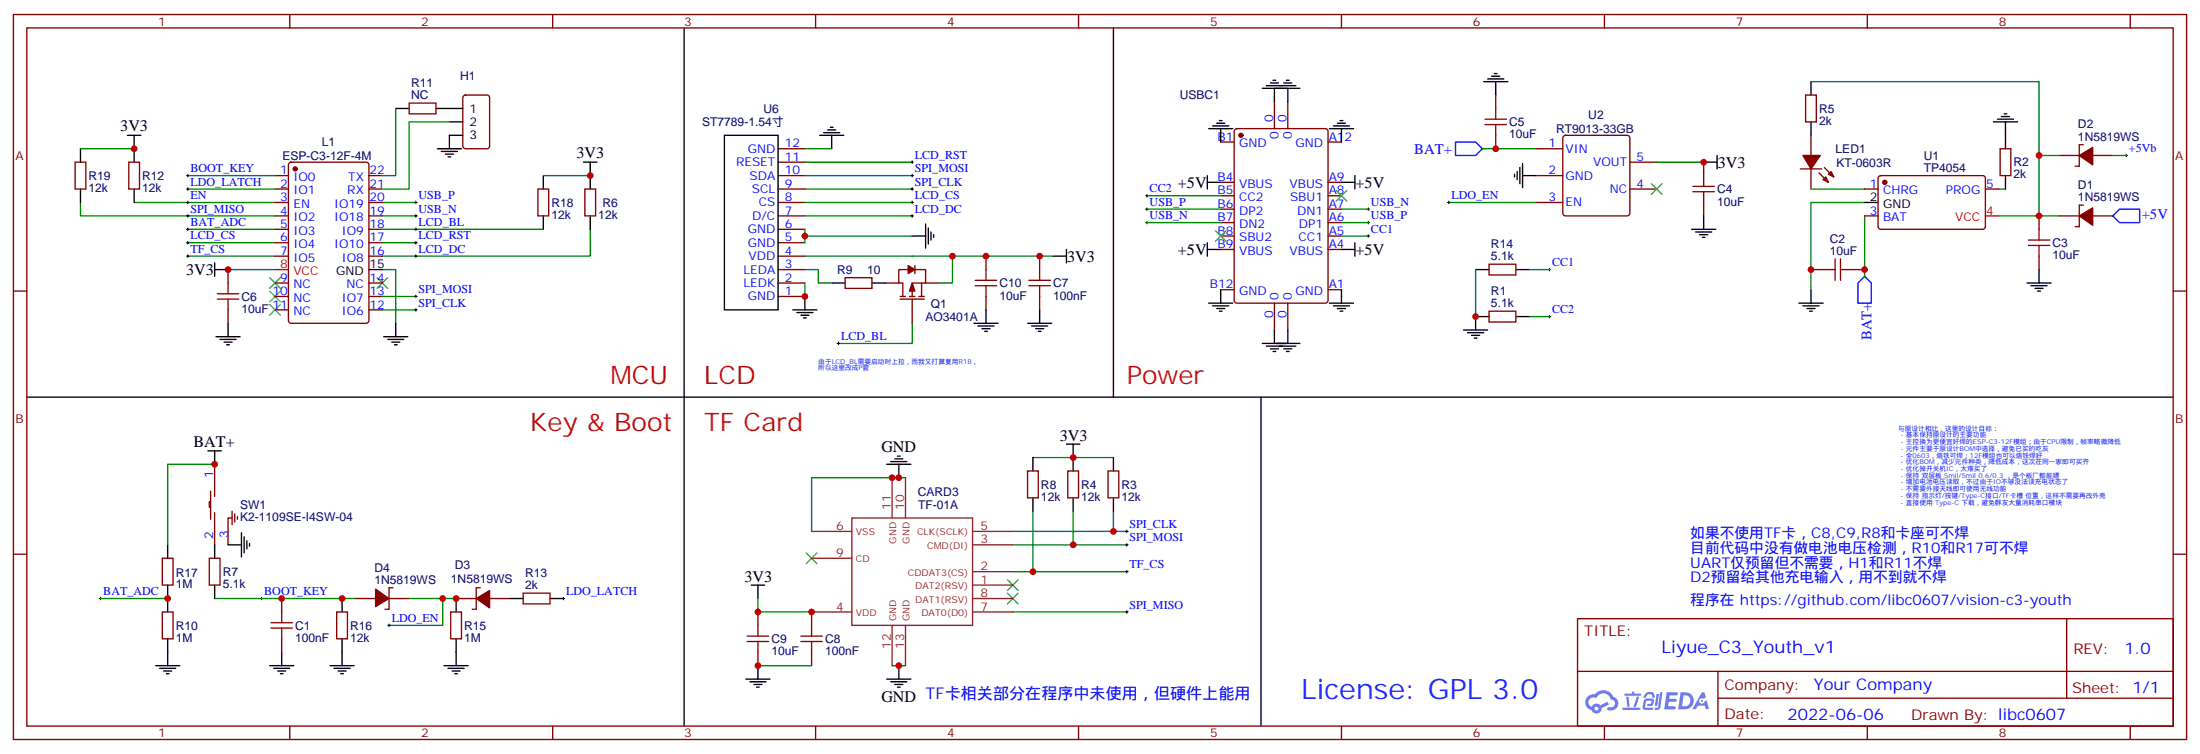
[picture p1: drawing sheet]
<svg xmlns="http://www.w3.org/2000/svg" width="579mm" height="198mm" viewBox="0 0 579 198" stroke-linecap="round" stroke-linejoin="round" font-family="sans-serif">
<path d="M382.8 37.3h5.3l1.7 1.8-1.7 1.8h-5.3zM555.6 56.7l1.8-1.7h5.3v3.5h-5.3zM490.4 72.6l1.7 1.8v5.3h-3.5v-5.3z" fill="none" stroke="#00f" stroke-width=".35"/>
<g fill="none" stroke="#870000" stroke-width=".35">
<path d="M3.5 3.8h571.5v190.5h-571.5zM7.1 7.3h564.4v183.5h-564.4zM76.2 3.8v3.5M145.3 3.8v3.5M214.5 3.8v3.5M283.6 3.8v3.5M352.8 3.8v3.5M421.9 3.8v3.5M491.1 3.8v3.5M560.2 3.8v3.5M107.6 27.1h7.1v2.8h-7.1zM121.9 25.2l.5-.2h5.7a.71 .71 0 0 1 .7 .7l-.1 13-.6 .4h-5.7l-.5-.2-.2-.5v-12.7z"/>
<path d="M204.6 39.1h7.1M321 37.3h3.6M324.8 34l.5-.2h23.2a.71 .71 0 0 1 .7 .7v44.7l-.7 .5h-23.2l-.5-.3-.2-.4v-44.5zM335.1 26.7v7.1M338.7 26.7v7.1M349.2 37.3h3.6M393.3 25v3.5M393.3 35.6v3.5M403.9 39.1h7.1M411.2 35.8l.5-.2h16.2a.71 .71 0 0 1 .7 .7v19.7l-.2 .5-.5 .2h-16.2l-.5-.2-.2-.5v-19.7zM474.8 25h2.9v7h-2.9zM476.2 35.6v5.3"/>
<path d="M526 39.1h2.8v7h-2.8zM547.9 38h-1.1v5.7h-1.1M19.8 42.6h2.8v7.1h-2.8zM33.9 42.6h2.8v7.1h-2.8zM72.3 46.1h3.5M72.3 53.2h3.5M72.3 49.7h3.5M72.3 56.7h3.5M76.1 42.8l.5-.2h19.7a.71 .71 0 0 1 .7 .7l-.1 41.2-.6 .4h-19.7l-.5-.2-.3-.5v-40.9zM97 46.1h3.5M97 53.2h3.5M97 49.7h3.5"/>
<path d="M97 56.7h3.5M141.5 49.7h2.8v7h-2.8zM153.8 49.7h2.8v7h-2.8zM204.6 46.1h7.1M204.6 53.2h7.1M204.6 49.7h7.1M204.6 42.6h7.1M204.6 56.7h7.1M321 47.9h3.6M321 51.4h3.6M321 55h3.6M321 58.5h3.6"/>
<path d="M349.2 47.9h3.6M349.2 51.4h3.6M349.2 55h3.6M349.2 58.5h3.6M403.9 46.1h7.1M403.9 53.2h7.1M428.6 49.7h7.1M428.6 42.6h7.1M448 42.6v3.5M448 53.2v3.5M473.4 44.4h5.7M476.2 44.4v5.3"/>
<path d="M478.4 45.4l2.4 2.5M479.8 44l2.4 2.5M490.4 49.7h3.5M490.4 56.7h3.5M494.1 46.3l.5-.2h26.8a.71 .71 0 0 1 .7 .7v12.7l-.5 .7-27 .1-.5-.3-.2-.5v-12.7zM522.1 49.7h3.5M536.2 56.7v3.6M541.5 56.7h5.3M541.5 40.9h5.3M547.9 53.9h-1.1v5.6h-1.1M550.3 56.7h5.3M550.3 40.9h5.3"/>
<path d="M3.5 76.5h3.6M60 70.8v3.6M72.3 77.9h3.5M72.3 74.4h3.5M72.3 67.3h3.5M72.3 63.8h3.5M72.3 60.3h3.5M97 77.9h3.5M97 74.4h3.5M97 67.3h3.5M97 63.8h3.5M97 60.3h3.5"/>
<path d="M204.6 77.9h7.1M204.6 74.4h7.1M204.6 70.8h7.1M204.6 67.3h7.1M204.6 63.8h7.1M204.6 60.3h7.1M222.2 73h7.1v2.8h-7.1zM232.8 74.4h3.6M236.7 77.9h1.4M236.7 78.6h6.4M238.8 70.8h-2.4v3.6h1v3.5M239.2 77.9h1.4"/>
<path d="M239.9 78.6v6.3M240.6 70.8h2.8v3.6M240.6 69.8v2.1M241.7 77.9h1.4M242.4 74.4v3.5M243.4 74.4h-3.5v3.5M243.4 74.4h3.5M259.3 67.3v3.5M259.3 77.9v3.5M273.4 67.3v3.5M273.4 77.9v3.5M321 62h3.6"/>
<path d="M321 65.5h3.6M321 76.1h3.6M335.1 79.7v7M338.7 79.7v7M349.2 62h3.6M349.2 65.5h3.6M349.2 76.1h3.6M391.6 69.4h7v2.8h-7zM476.2 70.8h3.6M486.8 70.8h3.6M536.2 67.3v3.5M571.5 76.5h3.5"/>
<path d="M60 81.4v3.5M72.3 81.4h3.5M97 81.4h3.5M391.6 81.8h7v2.8h-7zM55.4 131.9h-.4v1.4h.4M55.4 129v7.5M56.4 122v8.5M56.4 134.7v8.5M61 136.1h-1v7.1M61 134.3v3.6M61.7 135v2.2M62.4 135.7v.8"/>
<path d="M270.2 123.8h2.8v7h-2.8zM280.8 123.8h2.8v7h-2.8zM291.4 123.8h2.8v7h-2.8zM3.5 145.6h3.6M42.7 146.7h2.8v7h-2.8zM55 146.7h2.9v7h-2.9zM74.1 157.3v3.5M93.5 157.3h5.3M102.3 157.3h5.3M103.4 154.4h-1.1v5.7h-1.1M119.9 157.3h5.3M126.3 154.4h-1.1v5.7h-1"/>
<path d="M128.8 157.3h5.3M137.6 155.9h7v2.8h-7zM571.5 145.6h3.5M42.7 160.8h2.8v7.1h-2.8zM74.1 167.9v3.5M88.5 160.8h2.9v7.1h-2.9zM118.5 160.8h2.9v7.1h-2.9zM199.3 160.8v3.5M199.3 171.4v3.5M213.4 160.8v3.5M213.4 171.4v3.5M414.9 162.6h156.6v28.2h-156.6z"/>
<path d="M414.9 176.4h156.5M451.8 176.4v14.1M543.5 162.6v20.9M76.2 190.8v3.5M145.3 190.8v3.5M214.5 190.8v3.5M283.6 190.8v3.5M352.8 190.8v3.5M421.9 190.8v3.5M451.8 183.5h119.6M491.1 190.8v3.5M560.2 190.8v3.5"/>
</g>
<g fill="none" stroke="#000" stroke-width=".35">
<path d="M179.9 7.3v183.5M292.8 7.3v97.1h-285.7M393 19.3h.7M21.2 39.1v3.5M33.5 35.6h3.5M35.3 35.6v7M104.1 28.5h3.5M114.7 28.5h7M115 39.1h6.4M116.1 39.8h4.2M118.2 32h3.5M121.7 35.6h-3.5v3.5"/>
<path d="M190.5 35.6h14.1v45.8h-14.1zM215.5 35.6h6.4M216.6 34.9h4.2M217.7 34.1h2.1M218.4 33.4h.7M218.7 35.6v3.5M317.9 33.8h6.3M318.9 33.1h4.2M320 32.4h2.1M320.7 31.7h.7M321 33.8v3.5M332 23.2h9.8"/>
<path d="M333 22.5h7.8M334.1 21.8h2.1M334.8 21.1h.7M335.1 23.2v3.5M337.6 21.8h2.1M338.3 21.1h.7M338.7 23.2v3.5M349.6 33.8h6.4M350.7 33.1h4.2M351.7 32.4h2.1M352.4 31.7h.7M352.8 33.8v3.5"/>
<path d="M390.2 21.4h6.3M391.2 20.7h4.3M392.3 20h2.1M393.3 21.4v3.6M476.2 21.4v3.6M476.2 32v3.6M524.2 32h6.4M525.3 31.3h4.2M526.3 30.6h2.2M527 29.9h.8M527.4 32v7.1M21.2 49.7v3.5"/>
<path d="M35.3 49.7v3.5M117.1 40.5h2.1M117.8 41.2h.7M142.9 46.1v3.6M142.9 56.7v3.6M153.5 42.6h3.5M155.2 42.6v7.1M155.2 56.7v3.6M243.4 58.8v6.4M244.1 59.9v4.2M317.5 47.9h3.5M317.5 46.1v3.6"/>
<path d="M352.8 47.9h3.5M356.3 46.1v3.6M398.3 45.8v.7M399 45.1v2.1M399.7 44v4.3M400.4 46.1h3.5M400.4 43v6.3M448 42.6h3.6M448 56.7v3.6M451.6 40.9v3.5M490.4 53.2h3.5M527.4 46.1v3.6"/>
<path d="M56.4 70.8h3.6M56.4 69.1v3.5M97 70.8h3.5M211.7 77.9v3.5M218.7 74.4h3.5M229.3 74.4h3.5M239.9 62h3.5M244.8 61v2.1M245.5 61.7v.7M276.9 67.3h3.6M280.5 65.5v3.6M317.5 63.8v3.5"/>
<path d="M317.5 65.5h3.5M317.9 79.7h6.3M321 76.1v3.6M349.6 79.7h6.4M352.8 76.1v3.6M352.8 65.5h3.5M356.3 63.8v3.5M388.1 70.8h3.5M398.6 70.8h3.6M444.9 60.3h6.3M445.9 61h4.2M447 61.7h2.1"/>
<path d="M447.7 62.4h.7M473.1 79.7h6.3M476.2 76.1v3.6M533 74.4h6.4M534.1 75.1h4.2M535.2 75.8h2.1M535.9 76.5h.7M536.2 70.8v3.6M56.8 88.5h6.3M57.9 89.2h4.2M58.9 89.9h2.1M59.6 90.6h.7"/>
<path d="M60 84.9v3.6M100.9 88.5h6.3M102 89.2h4.2M103 89.9h2.1M103.7 90.6h.7M104.1 84.9v3.6M208.5 81.4h6.3M209.5 82.1h4.3M210.6 82.8h2.1M211.3 83.5h.7M256.1 84.9h6.4M257.2 85.7h4.2"/>
<path d="M258.2 86.4h2.1M258.9 87.1h.7M259.3 81.4v3.5M270.2 84.9h6.4M271.3 85.7h4.2M272.3 86.4h2.2M273 87.1h.8M273.4 81.4v3.5M318.9 80.4h4.2M320 81.1h2.1M320.7 81.8h.7M332 90.2h9.8"/>
<path d="M333 90.9h7.8M334.1 91.7h2.1M334.8 92.4h.7M335.1 86.7v3.5M337.6 91.7h2.1M338.3 92.4h.7M338.7 86.7v3.5M350.7 80.4h4.2M351.7 81.1h2.1M352.4 81.8h.7M384.9 86.7h6.3M385.9 87.4h4.3"/>
<path d="M387 88.1h2.1M387.7 88.8h.7M391.6 83.2h-3.5v3.5M398.6 83.2h3.6M474.1 80.4h4.3M475.2 81.1h2.1M475.9 81.8h.7M54.7 118.5h3.5M56.4 118.5v3.5M236 119.9h.7M280.5 116.7h3.5M282.2 116.7v7.1"/>
<path d="M292.8 104.4h278.7M331.6 104.4v86.4M63.5 140v6.3M233.2 122h6.3M234.2 121.3h4.3M235.3 120.6h2.1M236.4 122v3.5M271.6 120.2v3.6M271.6 130.8v3.5M282.2 130.8v3.5M292.8 120.2v3.6M292.8 130.8v3.5"/>
<path d="M44.1 143.2v3.5M44.1 153.7v7.1M56.4 143.2v3.5M56.4 153.7v3.6M60 143.2h3.5M64.2 141v4.3M64.9 142.1v2.1M65.6 142.8v.7M90 157.3v3.5M119.9 157.3v3.5M134.1 157.3h3.5M144.6 157.3h3.6"/>
<path d="M197.6 153.7h3.5M199.3 153.7v3.6M40.9 174.9h6.4M42 175.6h4.2M43 176.3h2.2M43.7 177h.7M44.1 167.9v7M70.9 174.9h6.4M72 175.6h4.2M73 176.3h2.1M73.7 177h.7M74.1 171.4v3.5"/>
<path d="M86.8 174.9h6.3M87.8 175.6h4.3M88.9 176.3h2.1M89.6 177h.7M90 167.9v7M116.8 174.9h6.3M117.8 175.6h4.3M118.9 176.3h2.1M119.6 177h.7M119.9 167.9v7M196.1 178.4h6.4M197.2 179.1h4.2"/>
<path d="M198.3 179.8h2.1M199.3 174.9v3.5M233.2 178.4h6.3M234.2 179.1h4.3M235.3 179.8h2.1M236.4 174.9v3.5M199 180.6h.7M236 180.6h.7"/>
</g>
<g fill="none" stroke="#3c3" stroke-width=".35">
<path d="M351.4 50l2.8 2.8M354.2 50l-2.8 2.8M434.3 48.3l2.8 2.8M437.1 48.3l-2.8 2.8M70.9 76.5l2.8 2.8M70.9 73l2.8 2.8M73.7 76.5l-2.8 2.8M73.7 73l-2.8 2.8M99.1 73l2.9 2.8M102 73l-2.9 2.8M319.6 60.6l2.8 2.8M322.4 60.6l-2.8 2.8"/>
<path d="M70.9 80l2.8 2.8M73.7 80l-2.8 2.8M212 145.3l2.8 2.8M214.8 145.3l-2.8 2.8M264.9 155.9l2.9 2.8M264.9 152.3l2.9 2.9M267.8 155.9l-2.9 2.8M267.8 152.3l-2.9 2.9"/>
</g>
<g fill="none" stroke="#008700" stroke-width=".35">
<path d="M21.2 39.1h14.1M104.1 28.5v17.6h-3.6M118.2 32h-10.6v17.7h-7.1M211.7 39.1h7M389.8 39.1h14.1M476.2 21.4h60v35.3M21.2 53.2v3.5h51.1M35.3 53.2h37M49.4 49.7h22.9M49.4 46.1h22.9M100.5 53.2h8.9M100.5 56.7h8.9"/>
<path d="M142.9 46.1h12.3M211.7 42.6h28.2M211.7 53.2h28.2M211.7 56.7h28.2M211.7 49.7h28.2M211.7 46.1h28.2M301.6 55h19.4M301.6 58.5h19.4M301.6 51.4h19.4M352.8 55h7M352.8 58.5h7M381 53.2h22.9"/>
<path d="M435.7 42.6h12.3M476.2 49.7h14.2M490.4 56.7v15.9M490.4 53.2h-14.2v22.9M525.6 56.7h15.9M525.6 49.7h1.8M536.2 40.9h5.3M555.6 40.9h3.6M49.4 67.3h22.9M49.4 63.8h22.9M49.4 60.3h22.9M60 70.8h12.3"/>
<path d="M100.5 70.8h3.6v14.1M100.5 60.3h42.4M100.5 63.8h8.9M100.5 77.9h8.9M155.2 60.3v7h-54.7M211.7 70.8h3.5v3.6h3.5M211.7 67.3h65.2M211.7 62h28.2M211.7 60.3v3.5M211.7 74.4v3.5M250.5 67.3v7.1h-3.6M352.8 62h7"/>
<path d="M388.1 70.8v12.4M402.2 70.8h5.3M100.5 81.4h8.9M239.9 84.9v5.3h-19.4M402.2 83.2h5.3M56.4 122h-12.3v21.2M238.1 125.5h-24.7v14.1M266.3 139.6h30M271.6 134.3v15.9M271.6 120.2h21.2M282.2 134.3v8.9M292.8 134.3v5.3"/>
<path d="M26.5 157.3h17.6M56.4 157.3h37.1M107.6 157.3h12.3M116.4 157.3v7h-14.1M199.3 157.3v3.5h14.1M266.3 150.2h30M266.3 143.2h30M199.3 174.9h14.1M234.6 174.9h3.5M266.3 160.8h30"/>
</g>
<g fill="none" stroke="#8c2424" stroke-width=".35">
<path d="M213.4 139.6h10.6M224 136.1h31.8v28.2h-31.8zM234.6 125.5v10.6M238.1 125.5v10.6M255.8 139.6h10.5M213.4 146.7h10.6M255.8 153.7h10.5M255.8 150.2h10.5M255.8 143.2h10.5M255.8 157.3h10.5M213.4 160.8h10.6M234.6 164.3v10.6"/>
<path d="M238.1 164.3v10.6M255.8 160.8h10.5"/>
</g>
<g fill="#870000" stroke="#870000" stroke-width=".35">
<path d="M479.4 47.2l.7-.7 .7 1.4z"/>
<path d="M480.8 45.8l.7-.7 .7 1.4z"/>
<path d="M474.1 40.9h4.6l-2.5 3.5z"/>
<path d="M546.8 56.7l3.5-2.1v4.6z"/>
<path d="M125.2 157.3l3.6-2.1v4.5z"/>
<path d="M98.8 154.8l3.5 2.5-3.5 2.1z"/>
<path d="M239.9 74.4l.7 2.1h-1.4z"/>
<path d="M238.8 69.8l1.8 1-1.8 1.1z"/>
<path d="M546.8 40.9l3.5-2.2v4.6z"/>
<circle cx="326.3" cy="35.6" r=".53"/>
<circle cx="77.6" cy="44.4" r=".53"/>
<circle cx="495.7" cy="47.9" r=".53"/>
</g>
<g fill="none" stroke="#000" stroke-width=".26">
<path d="M49 53.2h.7M49 56.7h.7M49 49.7h.7M49 46.1h.7M49.4 45.8v.7M49.4 49.3v.7M49.4 52.8v.8M49.4 56.4v.7M49.4 59.9v.7M109 53.2h.7M109 56.7h.7M109.4 52.8v.8"/>
<path d="M109.4 56.4v.7M109.4 59.9v.7M239.5 53.2h.7M239.5 56.7h.7M239.5 49.7h.7M239.5 42.6h.7M239.5 46.1h.7M239.9 42.3v.7M239.9 45.8v.7M239.9 49.3v.7M239.9 52.8v.8M239.9 56.4v.7"/>
<path d="M301.3 55h.7M301.3 58.5h.7M301.3 51.4h.7M301.6 51.1v.7M301.6 54.6v.7M301.6 58.1v.7M359.5 55h.7M359.5 58.5h.7M359.8 54.6v.7M359.8 58.1v.7M380.6 53.2h.8M381 52.8v.8"/>
<path d="M558.8 40.9h.7M559.2 40.5v.7M49 60.3h.7M49 67.3h.7M49 63.8h.7M49.4 63.4v.7M49.4 67v.7M109 60.3h.7M109 67.3h.7M109 63.8h.7M109 77.9h.7M109.4 63.4v.7"/>
<path d="M109.4 67v.7M109.4 77.5v.7M359.5 62h.7M359.8 61.7v.7M407.1 70.8h.7M407.5 70.5v.7M109 81.4h.7M109.4 81.1v.7M220.1 90.2h.7M220.5 89.9v.7M407.1 83.2h.7M407.5 82.8v.7"/>
<path d="M296 139.6h.7M296.3 139.3v.7M26.1 157.3h.7M26.5 156.9v.7M68.4 157.3h.7M68.8 156.9v.7M147.8 157.3h.7M148.2 156.9v.7M296 150.2h.7M296 143.2h.7M296.3 142.8v.7M296.3 149.9v.7"/>
<path d="M102 164.3h.7M102.3 164v.7M296 160.8h.7M296.3 160.4v.7"/>
</g>
<g fill="none" stroke="#a10000" stroke-width=".35">
<path d="M390.5 32.7h5.7M390.5 31.3h5.7M393.3 28.5v2.8M393.3 32.7v2.9M445.2 50.4h5.6M445.2 49h5.6M448 46.1v2.9M448 50.4v2.8M57.1 78.6h5.7M57.1 77.2h5.7M60 74.4v2.8M60 78.6v2.8"/>
<path d="M256.5 75.1h5.6M256.5 73.7h5.6M259.3 70.8v2.9M259.3 75.1v2.8M270.6 75.1h5.6M270.6 73.7h5.6M273.4 70.8v2.9M273.4 75.1v2.8M479.8 70.8h2.8M482.6 68v5.7M484 68v5.7M484 70.8h2.8"/>
<path d="M533.4 64.5h5.6M533.4 63.1h5.6M536.2 60.3v2.8M536.2 64.5v2.8M71.3 165h5.6M71.3 163.6h5.6M74.1 160.8v2.8M74.1 165v2.9M196.5 168.6h5.6M196.5 167.1h5.6M199.3 164.3v2.8M199.3 168.6v2.8"/>
<path d="M210.6 168.6h5.7M210.6 167.1h5.7M213.4 164.3v2.8M213.4 168.6v2.8"/>
</g>
<path d="M522.1 56.7h3.5M72.3 70.8h3.5" fill="none" stroke="#f00" stroke-width=".35"/>
<g fill="#5487ff">
<path d="M438.3 181.9h2.5a.4 .4 0 0 1 .5 .4 .4 .4 0 0 1-.5 .4h-1.7l-.2 .9h1.7l.3 .4-.4 .4h-1.7l-.1 1.2h1.6a.39 .39 0 0 1 .4 .4 .39 .39 0 0 1-.4 .4h-2.6z"/>
<path d="M447.5 181.9h.8l.3 1.4-.6 .3a.74 .74 0 0 0-1.1 .3 .74 .74 0 0 0 .5 1 .74 .74 0 0 0 .9-.6l.5-.3 .6 2.3h-.8l-.3-.9h-1.8l-.5 .9h-.9z"/>
<path d="M435.7 182.3h.6l-.5 3a.31 .31 0 0 1-.3 .2 .31 .31 0 0 1-.3-.3z"/>
<path d="M436.6 181.9h.6l-.6 3.9a.89 .89 0 0 1-.6 .7 .89 .89 0 0 1-.9-.3l.2-.2 .7-.2z"/>
<path d="M432.9 182l.6-.2 1.2 .1 .5 1.3-.6 .2-.3-1-1.1 .2a.95 .95 0 0 1-.9 .8l-.1-.2z"/>
<path d="M432.6 183.7l.5-.2h1.3a.89 .89 0 0 1 .4 1.5l-.4 .5h-1a.29 .29 0 0 1-.2-.3 .29 .29 0 0 1 .3-.3h.7l.1-.8-1.4 .1-.3 1.7 1.9 .1a.29 .29 0 0 1 .3 .3 .29 .29 0 0 1-.4 .2h-1.9l-.4-.3-.1-.4 .3-1.6z"/>
<path d="M426.7 186h4.4a.3 .3 0 0 1 .3 .3 .3 .3 0 0 1-.3 .3h-4.3z"/>
<path d="M430.4 183h.7l-.5 1.7a1.02 1.02 0 0 1-.7 1.1l-.3-.2z"/>
<path d="M427.7 183.1h.6l.2 2.4-.2 .3-.4-.2z"/>
<path d="M427.2 182.2h1.9l.2-.5h.5l-.1 .5h1.6a.29 .29 0 0 1 .3 .4 .29 .29 0 0 1-.3 .2h-4z"/>
<path d="M442 181.9l-.7 4.5h1.5a2.27 2.27 0 0 0 2.6-2.3 2.27 2.27 0 0 0-2.7-2.2zM442.7 182.7a1.5 1.5 0 0 1 1.8 1.5 1.5 1.5 0 0 1-1.9 1.4h-.3z"/>
<path d="M417.5 183.1a2.09 2.09 0 0 0 1 3.5 1.37 1.37 0 0 0 1.6 .9 1.37 1.37 0 0 0 1.1-1.4l1.9-1-.4-.7-1.8 .9a1.4 1.4 0 0 0-2.4 .4 1.32 1.32 0 0 1-.6-1.8 1.32 1.32 0 0 1 1.9-.5 2.02 2.02 0 0 1 2.1-1.2 2.02 2.02 0 0 1 1.8 1.6 1.09 1.09 0 0 1 1 1.4 1.09 1.09 0 0 1-1.6 .7 .41 .41 0 0 0-.5 .3 .41 .41 0 0 0 .4 .5 1.89 1.89 0 0 0 2.4-1.2 1.89 1.89 0 0 0-1.1-2.4 2.98 2.98 0 0 0-5-.7l-1.1 .2zM419.3 186.2a.55 .55 0 0 1 1.1 0 .55 .55 0 0 1-1.1 0z"/>
<circle cx="447.6" cy="184.2" r=".28"/>
</g>
<g fill="#c00">
<circle cx="536.2" cy="56.7" r=".88"/>
<circle cx="476.3" cy="70.8" r=".88"/>
<circle cx="211.7" cy="62" r=".88"/>
<circle cx="282.2" cy="143.2" r=".88"/>
<circle cx="292.8" cy="139.6" r=".88"/>
<circle cx="282.2" cy="120.2" r=".88"/>
<circle cx="234.6" cy="125.5" r=".88"/>
<circle cx="236.4" cy="174.9" r=".88"/>
<circle cx="236.4" cy="125.5" r=".88"/>
<circle cx="388.1" cy="83.2" r=".88"/>
<circle cx="448" cy="42.6" r=".88"/>
<circle cx="393.3" cy="39.1" r=".88"/>
<circle cx="490.4" cy="70.8" r=".88"/>
<circle cx="60" cy="70.8" r=".88"/>
<circle cx="116.4" cy="157.3" r=".88"/>
<circle cx="119.9" cy="157.3" r=".88"/>
<circle cx="74.1" cy="157.3" r=".88"/>
<circle cx="90" cy="157.3" r=".88"/>
<circle cx="213.4" cy="160.8" r=".88"/>
<circle cx="199.3" cy="160.8" r=".88"/>
<circle cx="199.3" cy="174.9" r=".88"/>
<circle cx="35.3" cy="39.1" r=".88"/>
<circle cx="44.1" cy="157.3" r=".88"/>
<circle cx="155.2" cy="46.1" r=".88"/>
<circle cx="273.4" cy="67.3" r=".88"/>
<circle cx="211.7" cy="77.9" r=".88"/>
<circle cx="250.5" cy="67.3" r=".88"/>
<circle cx="259.3" cy="67.3" r=".88"/>
<circle cx="56.4" cy="122" r=".88"/>
<circle cx="536.2" cy="40.9" r=".88"/>
<circle cx="271.6" cy="150.2" r=".88"/>
</g>
<text font-size="7.4" fill="#03f" x="342.2" y="183.7">License: GPL 3.0</text>
<g font-size="6.7" fill="#f00">
<text x="160.5" y="100.8">MCU</text>
<text x="185.2" y="100.8">LCD</text>
<text x="296.3" y="100.8">Power</text>
<text x="139.3" y="113.2">Key &amp; Boot</text>
<text x="185.2" y="113.2">TF Card</text>
</g>
<text font-size="4.6" fill="#00f" x="437" y="171.6">Liyue_C3_Youth_v1</text>
<g font-size="4.2">
<text x="31.6" y="34.4">3V3</text>
<text x="151.6" y="41.5">3V3</text>
<text x="451.7" y="44">3V3</text>
<text x="309.8" y="49.3">+5V</text>
<text x="356.5" y="49.3">+5V</text>
<text x="280.6" y="68.7">3V3</text>
<text x="309.8" y="67">+5V</text>
<text x="356.5" y="67">+5V</text>
<text x="49" y="72.2">3V3</text>
<text x="50.9" y="117.4">BAT+</text>
<text x="231.8" y="118.8">GND</text>
<text x="278.7" y="116">3V3</text>
<text x="195.8" y="153">3V3</text>
<text x="231.8" y="184.5">GND TF卡相关部分在程序中未使用，但硬件上能用</text>
</g>
<g font-size="4.2" fill="#00f">
<text x="558.7" y="171.8">1.0</text>
<text x="477" y="181.4">Your Company</text>
<text x="470.1" y="189.2">2022-06-06</text>
</g>
<g font-size="3.9" fill="#00f">
<text x="371.9" y="40.4">BAT+</text>
<text x="563.2" y="57.5">+5V</text>
<text x="492.1" y="89.4" transform="rotate(-90 492.1 89.4)">BAT+</text>
<text x="444.5" y="141.4">如果不使用TF卡，C8,C9,R8和卡座可不焊</text>
<text x="444.5" y="145.3">目前代码中没有做电池电压检测，R10和R17可不焊</text>
<text x="444.5" y="149.2">UART仅预留但不需要，H1和R11不焊</text>
<text x="444.5" y="153">D2预留给其他充电输入，用不到就不焊</text>
<text x="444.5" y="159">程序在 https://github.com/libc0607/vision-c3-youth</text>
</g>
<g font-size="3.9" fill="#800">
<text x="416.6" y="167.1">TITLE:</text>
<text x="545.3" y="171.8">REV:</text>
<text x="453.5" y="181.3">Company:</text>
<text x="544.9" y="182">Sheet: 1/1</text>
<text x="453.5" y="189">Date:</text>
<text x="502.6" y="189.1">Drawn By: libc0607</text>
</g>
<g font-size="3.2" fill="#800">
<text x="41.6" y="6.8">1</text>
<text x="110.8" y="6.8">2</text>
<text x="179.9" y="6.8">3</text>
<text x="249.1" y="6.8">4</text>
<text x="318.2" y="6.8">5</text>
<text x="387.3" y="6.8">6</text>
<text x="456.5" y="6.8">7</text>
<text x="525.6" y="6.8">8</text>
<text x="4.1" y="41.9">A</text>
<text x="572" y="41.9">A</text>
<text x="4.1" y="111.1">B</text>
<text x="572" y="111.1">B</text>
<text x="41.6" y="193.8">1</text>
<text x="110.8" y="193.8">2</text>
<text x="179.9" y="193.8">3</text>
<text x="249.1" y="193.8">4</text>
<text x="318.2" y="193.8">5</text>
<text x="387.3" y="193.8">6</text>
<text x="456.5" y="193.8">7</text>
<text x="525.6" y="193.8">8</text>
</g>
<g font-size="3.2" fill="#000080">
<text x="108.1" y="22.8">R11</text>
<text x="121" y="21">H1</text>
<text x="108.1" y="26">NC</text>
<text x="200.7" y="29.6">U6</text>
<text x="310.3" y="26.1">USBC1</text>
<text x="478.4" y="29.7">R5</text>
<text x="184.6" y="33.2">ST7789-1.54寸</text>
<text x="396.9" y="33.2">C5</text>
<text x="409.2" y="34.9">RT9013-33GB</text>
<text x="417.7" y="31.4">U2</text>
<text x="478.4" y="32.8">2k</text>
<text x="546.5" y="33.8">D2</text>
<text x="74.3" y="42">ESP-C3-12F-4M</text>
<text x="84.6" y="38.3">L1</text>
<text x="396.9" y="36.4">10uF</text>
<text x="482.7" y="40.3">LED1</text>
<text x="505.9" y="41.9">U1</text>
<text x="546.5" y="37">1N5819WS</text>
<text x="23.3" y="47.3">R19</text>
<text x="37.4" y="47.3">R12</text>
<text x="482.9" y="43.8">KT-0603R</text>
<text x="505.9" y="45.1">TP4054</text>
<text x="529.5" y="46.8">2k</text>
<text x="529.5" y="43.7">R2</text>
<text x="23.3" y="50.5">12k</text>
<text x="37.4" y="50.5">12k</text>
<text x="451.6" y="50.8">C4</text>
<text x="546.5" y="52.8">1N5819WS</text>
<text x="546.5" y="49.6">D1</text>
<text x="145" y="57.5">12k</text>
<text x="145" y="54.3">R18</text>
<text x="157.3" y="57.5">12k</text>
<text x="158.4" y="54.3">R6</text>
<text x="451.6" y="54">10uF</text>
<text x="392.1" y="65.2">R14</text>
<text x="481.2" y="63.8">C2</text>
<text x="539.8" y="64.9">C3</text>
<text x="220.2" y="72">R9</text>
<text x="228" y="71.9">10</text>
<text x="392.1" y="68.4">5.1k</text>
<text x="481.2" y="67">10uF</text>
<text x="539.8" y="68.1">10uF</text>
<text x="262.8" y="75.5">C10</text>
<text x="276.9" y="75.5">C7</text>
<text x="392.1" y="77.5">R1</text>
<text x="63.5" y="82.2">10uF</text>
<text x="63.5" y="79">C6</text>
<text x="244.8" y="80.8">Q1</text>
<text x="262.8" y="78.7">10uF</text>
<text x="276.9" y="78.7">100nF</text>
<text x="392.1" y="80.7">5.1k</text>
<text x="243.4" y="84.3">AO3401A</text>
<text x="241.4" y="130.3">CARD3</text>
<text x="273.8" y="131.6">12k</text>
<text x="273.8" y="128.4">R8</text>
<text x="284.3" y="131.6">12k</text>
<text x="284.3" y="128.4">R4</text>
<text x="294.9" y="131.6">12k</text>
<text x="294.9" y="128.4">R3</text>
<text x="63.1" y="136.9">K2-1109SE-I4SW-04</text>
<text x="63.1" y="133.7">SW1</text>
<text x="241.4" y="133.7">TF-01A</text>
<text x="119.6" y="149.6">D3</text>
<text x="46.2" y="154.5">1M</text>
<text x="46.2" y="151.5">R17</text>
<text x="58.6" y="154.5">5.1k</text>
<text x="58.6" y="151.3">R7</text>
<text x="98.4" y="153.4">1N5819WS</text>
<text x="98.4" y="150.2">D4</text>
<text x="118.6" y="153.1">1N5819WS</text>
<text x="138.1" y="154.8">2k</text>
<text x="138.1" y="151.6">R13</text>
<text x="46.2" y="165.6">R10</text>
<text x="77.6" y="165.5">C1</text>
<text x="92.1" y="165.4">R16</text>
<text x="122.1" y="165.6">R15</text>
<text x="46.2" y="168.6">1M</text>
<text x="77.6" y="168.7">100nF</text>
<text x="92.1" y="168.6">12k</text>
<text x="122.1" y="168.6">1M</text>
<text x="202.8" y="172.2">10uF</text>
<text x="202.9" y="169">C9</text>
<text x="217" y="172.2">100nF</text>
<text x="217" y="169">C8</text>
</g>
<g font-size="3.2">
<text x="123.5" y="29.6">1</text>
<text x="123.5" y="33.1">2</text>
<text x="123.5" y="36.6">3</text>
<text x="491.7" y="52.8">2</text>
<text x="495.2" y="54.6">GND</text>
<text x="97.2" y="70.5">15</text>
<text x="88.4" y="72.2">GND</text>
</g>
<g font-size="3.2" fill="#00f">
<text x="334.8" y="32" transform="rotate(-90 334.8 32)">0</text>
<text x="338.3" y="32" transform="rotate(-90 338.3 32)">0</text>
<text x="196.6" y="40.1">GND</text>
<text x="206.4" y="38.7">12</text>
<text x="240.6" y="41.7">LCD_RST</text>
<text x="320.2" y="37">B1</text>
<text x="325.9" y="38.7">GND</text>
<text x="336.2" y="36.5" transform="rotate(-90 336.2 36.5)">0</text>
<text x="339.7" y="36.5" transform="rotate(-90 339.7 36.5)">0</text>
<text x="340.7" y="38.7">GND</text>
<text x="349.4" y="37">A12</text>
<text x="407.2" y="38.7">1</text>
<text x="411.7" y="40.1">VIN</text>
<text x="559.9" y="40">+5Vb</text>
<text x="50.1" y="45.3">BOOT_KEY</text>
<text x="73.7" y="45.8">1</text>
<text x="77.2" y="47.6">IO0</text>
<text x="91.6" y="47.6">TX</text>
<text x="97.2" y="45.8">22</text>
<text x="193.6" y="43.7">RESET</text>
<text x="197.1" y="47.2">SDA</text>
<text x="206.4" y="45.8">10</text>
<text x="206.4" y="42.3">11</text>
<text x="240.6" y="45.3">SPI_MOSI</text>
<text x="320.2" y="47.6">B4</text>
<text x="349.4" y="47.6">A9</text>
<text x="407.2" y="45.8">2</text>
<text x="411.7" y="47.2">GND</text>
<text x="419" y="43.7">VOUT</text>
<text x="430.4" y="42.3">5</text>
<text x="50.1" y="52.3">EN</text>
<text x="50.1" y="48.8">LDO_LATCH</text>
<text x="73.7" y="49.3">2</text>
<text x="73.7" y="52.8">3</text>
<text x="77.2" y="51.1">IO1</text>
<text x="91.3" y="51.1">RX</text>
<text x="97.2" y="52.8">20</text>
<text x="97.2" y="49.3">21</text>
<text x="110.1" y="52.3">USB_P</text>
<text x="197.8" y="50.7">SCL</text>
<text x="206.4" y="52.8">8</text>
<text x="206.4" y="49.3">9</text>
<text x="240.6" y="48.8">SPI_CLK</text>
<text x="240.6" y="52.3">LCD_CS</text>
<text x="302.3" y="50.6">CC2</text>
<text x="320.2" y="51.1">B5</text>
<text x="325.9" y="49.3">VBUS</text>
<text x="325.9" y="52.8">CC2</text>
<text x="339.1" y="49.3">VBUS</text>
<text x="339.3" y="52.8">SBU1</text>
<text x="349.4" y="51.1">A8</text>
<text x="381.7" y="52.3">LDO_EN</text>
<text x="407.2" y="52.8">3</text>
<text x="423.3" y="50.7">NC</text>
<text x="430.4" y="49.3">4</text>
<text x="491.7" y="49.3">1</text>
<text x="495.2" y="51.1">CHRG</text>
<text x="511.7" y="51.1">PROG</text>
<text x="522.3" y="49.3">5</text>
<text x="50.1" y="59.4">BAT_ADC</text>
<text x="50.1" y="55.8">SPI_MISO</text>
<text x="73.7" y="56.4">4</text>
<text x="73.7" y="59.9">5</text>
<text x="77.2" y="54.6">EN</text>
<text x="77.2" y="58.1">IO2</text>
<text x="87.8" y="58.1">IO18</text>
<text x="87.8" y="54.6">IO19</text>
<text x="97.2" y="59.9">18</text>
<text x="97.2" y="56.4">19</text>
<text x="110.1" y="55.8">USB_N</text>
<text x="110.1" y="59.4">LCD_BL</text>
<text x="197.8" y="57.8">D/C</text>
<text x="199.5" y="54.3">CS</text>
<text x="206.4" y="59.9">6</text>
<text x="206.4" y="56.4">7</text>
<text x="240.6" y="55.8">LCD_DC</text>
<text x="302.3" y="54.1">USB_P</text>
<text x="302.3" y="57.6">USB_N</text>
<text x="320.2" y="54.6">B6</text>
<text x="320.2" y="58.1">B7</text>
<text x="325.9" y="56.4">DP2</text>
<text x="325.9" y="59.9">DN2</text>
<text x="341.1" y="56.4">DN1</text>
<text x="341.6" y="59.9">DP1</text>
<text x="349.4" y="58.1">A6</text>
<text x="349.4" y="54.6">A7</text>
<text x="360.5" y="57.6">USB_P</text>
<text x="360.5" y="54.1">USB_N</text>
<text x="411.7" y="54.3">EN</text>
<text x="491.7" y="56.4">3</text>
<text x="495.2" y="58.1">BAT</text>
<text x="50.1" y="62.9">LCD_CS</text>
<text x="73.7" y="63.4">6</text>
<text x="77.2" y="61.7">IO3</text>
<text x="77.2" y="65.2">IO4</text>
<text x="87.8" y="65.2">IO10</text>
<text x="89.9" y="61.7">IO9</text>
<text x="97.2" y="63.4">17</text>
<text x="110.1" y="62.9">LCD_RST</text>
<text x="196.6" y="64.8">GND</text>
<text x="196.6" y="61.3">GND</text>
<text x="206.4" y="63.4">5</text>
<text x="320.2" y="61.7">B8</text>
<text x="320.2" y="65.2">B9</text>
<text x="325.9" y="63.4">SBU2</text>
<text x="341.5" y="63.4">CC1</text>
<text x="349.4" y="65.2">A4</text>
<text x="349.4" y="61.7">A5</text>
<text x="360.5" y="61.1">CC1</text>
<text x="50.1" y="66.4">TF_CS</text>
<text x="73.7" y="67">7</text>
<text x="77.2" y="68.7">IO5</text>
<text x="89.9" y="68.7">IO8</text>
<text x="97.2" y="67">16</text>
<text x="110.1" y="66.4">LCD_DC</text>
<text x="195.5" y="71.9">LEDA</text>
<text x="196.8" y="68.4">VDD</text>
<text x="206.4" y="70.5">3</text>
<text x="206.4" y="67">4</text>
<text x="325.9" y="67">VBUS</text>
<text x="339.1" y="67">VBUS</text>
<text x="408.2" y="70">CC1</text>
<text x="71.6" y="77.5">10</text>
<text x="73.7" y="74">9</text>
<text x="77.2" y="75.8">NC</text>
<text x="91.1" y="75.8">NC</text>
<text x="97.2" y="77.5">13</text>
<text x="97.2" y="74">14</text>
<text x="110.1" y="77">SPI_MOSI</text>
<text x="195.5" y="75.4">LEDK</text>
<text x="206.4" y="77.5">1</text>
<text x="206.4" y="74">2</text>
<text x="318.2" y="75.8">B12</text>
<text x="325.9" y="77.5">GND</text>
<text x="340.7" y="77.5">GND</text>
<text x="349.4" y="75.8">A1</text>
<text x="71.6" y="81.1">11</text>
<text x="77.2" y="79.3">NC</text>
<text x="77.2" y="82.8">NC</text>
<text x="89.9" y="82.8">IO6</text>
<text x="89.9" y="79.3">IO7</text>
<text x="97.2" y="81.1">12</text>
<text x="110.1" y="80.5">SPI_CLK</text>
<text x="196.6" y="79">GND</text>
<text x="334.8" y="83.4" transform="rotate(-90 334.8 83.4)">0</text>
<text x="336.2" y="79" transform="rotate(-90 336.2 79)">0</text>
<text x="338.3" y="83.4" transform="rotate(-90 338.3 83.4)">0</text>
<text x="339.7" y="79" transform="rotate(-90 339.7 79)">0</text>
<text x="408.2" y="82.3">CC2</text>
<text x="221.2" y="89.4">LCD_BL</text>
<text x="56.1" y="125.5" transform="rotate(-90 56.1 125.5)">1</text>
<text x="56.1" y="141.6" transform="rotate(-90 56.1 141.6)">2</text>
<text x="60" y="141.3" transform="rotate(-90 60 141.3)">3</text>
<text x="297" y="138.7">SPI_CLK</text>
<text x="297" y="142.3">SPI_MOSI</text>
<text x="297" y="149.3">TF_CS</text>
<text x="27.2" y="156.4">BAT_ADC</text>
<text x="69.5" y="156.4">BOOT_KEY</text>
<text x="148.9" y="156.4">LDO_LATCH</text>
<text x="297" y="159.9">SPI_MISO</text>
<text x="103" y="163.4">LDO_EN</text>
</g>
<g font-size="3.2" fill="#f00">
<text x="514.2" y="58.1">VCC</text>
<text x="522.3" y="56.4">4</text>
<text x="73.7" y="70.5">8</text>
<text x="77.2" y="72.2">VCC</text>
</g>
<g font-size="3.2" fill="#8d2323">
<text x="234.2" y="134" transform="rotate(-90 234.2 134)">11</text>
<text x="237.8" y="134" transform="rotate(-90 237.8 134)">10</text>
<text x="219.9" y="139.3">6</text>
<text x="257.9" y="142.8">3</text>
<text x="257.9" y="139.3">5</text>
<text x="219.9" y="146.3">9</text>
<text x="257.9" y="149.9">2</text>
<text x="257.9" y="153.4">1</text>
<text x="219.9" y="160.4">4</text>
<text x="257.9" y="160.4">7</text>
<text x="257.9" y="156.9">8</text>
<text x="234.2" y="170.5" transform="rotate(-90 234.2 170.5)">12</text>
<text x="237.8" y="170.5" transform="rotate(-90 237.8 170.5)">13</text>
</g>
<g font-size="2.5" fill="#8d2323">
<text x="225.1" y="140.7">VSS</text>
<text x="235.7" y="142.8" transform="rotate(-90 235.7 142.8)">GND</text>
<text x="239.2" y="142.8" transform="rotate(-90 239.2 142.8)">GND</text>
<text x="241.2" y="140.7">CLK(SCLK)</text>
<text x="225.1" y="147.7">CD</text>
<text x="243.8" y="144.2">CMD(DI)</text>
<text x="238.7" y="151.3">CDDAT3(CS)</text>
<text x="240.7" y="154.8">DAT2(RSV)</text>
<text x="225.1" y="161.9">VDD</text>
<text x="240.7" y="158.3">DAT1(RSV)</text>
<text x="242.3" y="161.9">DAT0(D0)</text>
<text x="235.7" y="163.3" transform="rotate(-90 235.7 163.3)">GND</text>
<text x="239.2" y="163.3" transform="rotate(-90 239.2 163.3)">GND</text>
</g>
<g font-size="1.8" fill="#03f">
<text x="215.2" y="95.5">由于LCD_BL需要启动时上拉，而我又打算复用R18，</text>
<text x="215.2" y="97.3">所以这里改成P管</text>
<text x="499.2" y="113.2">与原设计相比，这里的设计目标：</text>
<text x="499.8" y="114.9">- 基本保持原设计的主要功能</text>
<text x="499.8" y="116.7">- 主控换为更便宜好焊的ESP-C3-12F模组；由于CPU限制，帧率略微降低</text>
<text x="499.8" y="118.5">- 元件主要于原设计BOM中选择，避免已买的吃灰</text>
<text x="499.8" y="120.2">- 全0603，烙铁可焊；12F模组也可以烙铁焊好</text>
<text x="499.8" y="122">- 优化BOM，减少元件种类，降低成本，这次在同一家即可买齐</text>
<text x="499.8" y="123.8">- 优化掉开关机IC，太难买了</text>
<text x="499.8" y="125.5">- 保持 双层板 5mil/5mil 0.6/0.3 ，是个板厂都能嫖</text>
<text x="499.8" y="127.3">- 增加电池电压读取，不过由于IO不够没法读充电状态了</text>
<text x="499.8" y="129">- 不需要外接天线即可使用无线功能</text>
<text x="499.8" y="130.8">- 保持 指示灯/按键/Type-C接口/TF卡槽 位置，这样不需要再改外壳</text>
<text x="499.8" y="132.6">- 直接使用 Type-C 下载，避免群友大量消耗串口模块</text>
</g>
</svg>
